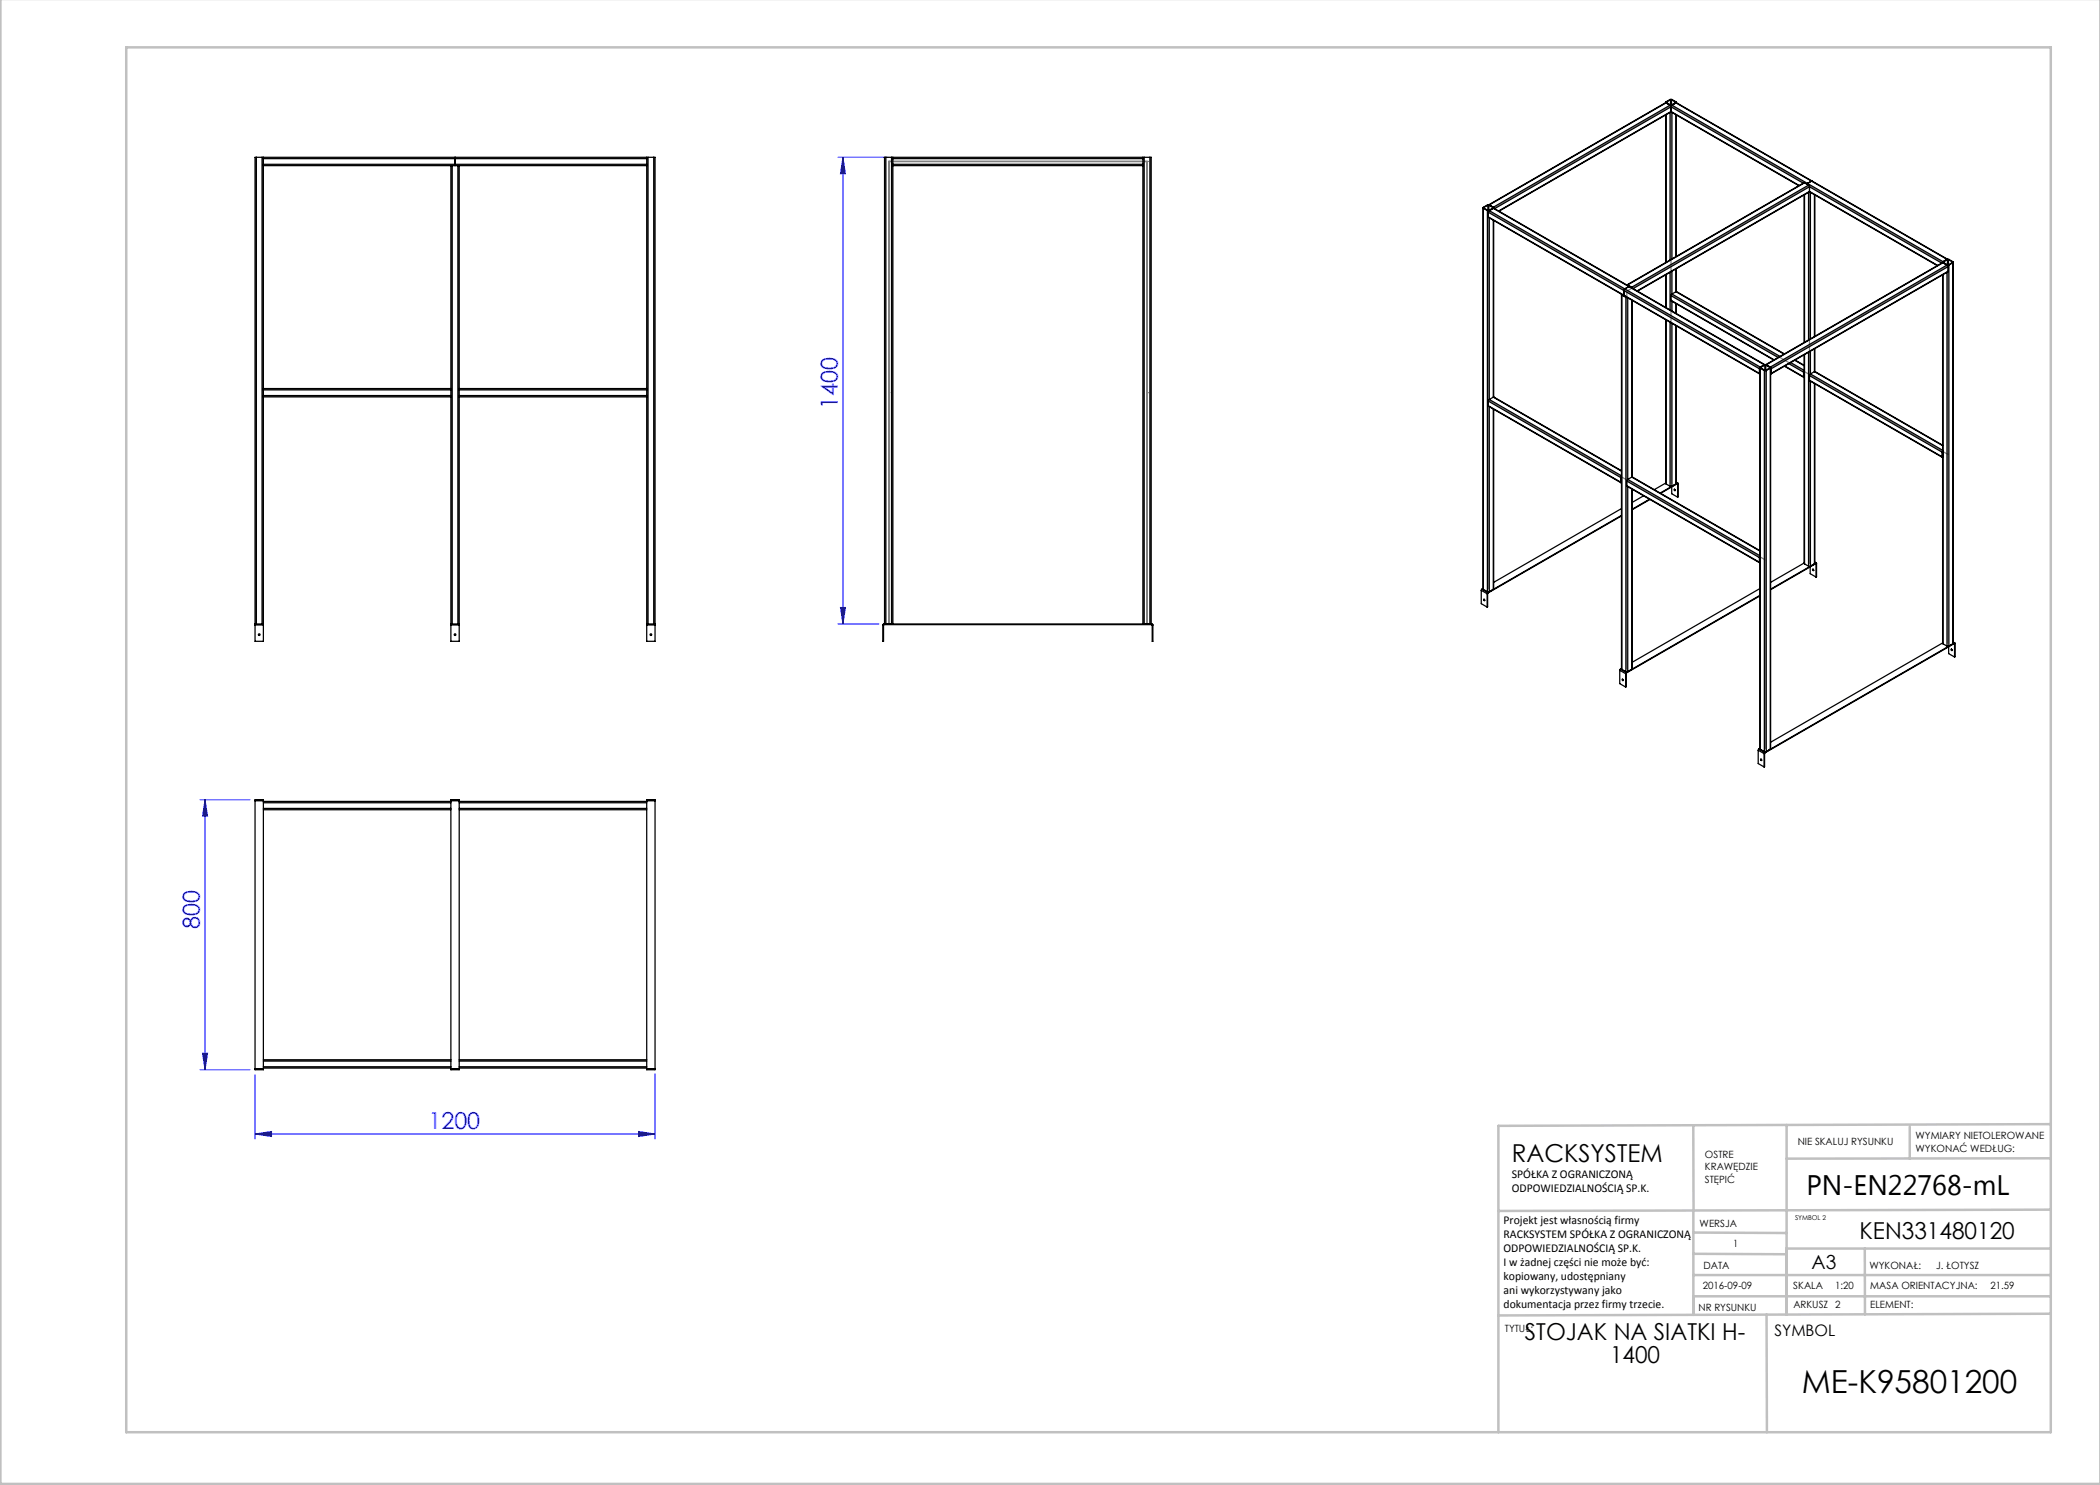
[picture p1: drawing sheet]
<svg xmlns="http://www.w3.org/2000/svg" width="420mm" height="297mm" viewBox="0 0 420 297" stroke-linecap="round" stroke-linejoin="round" font-family="sans-serif">
<g fill="none" stroke="#00f" stroke-width=".2">
<path d="M167.6 31.5h10M168.6 31.5l.5 3.3h-1zM168.6 31.5v93.3M167.6 124.8h8.2M168.1 121.5h1l-.5 3.3zM40 160h10M41 160v54M41 160l.5 3.3h-1zM40 214h10M40.5 210.6h1l-.5 3.4zM51 215v12.8M131 214.8v13"/>
<path d="M51 226.8l3.3-.5v1zM51 226.8h80M127.7 226.3l3.3 .5-3.3 .5z"/>
</g>
<g fill="none" stroke="#c0c0c0" stroke-width=".5">
<path d="M.1 -.1v296.9h419.9M25.2 9.5h385v276.9h-385zM338.7 225.2v16.9M357.3 225v37.9M382 225.4v6.3M410.1 224.8l-110.4 .4v61.2M410.1 231.7h-52.8M338.7 259.3h71.5M338.7 255h71.5M338.7 250.8l18.6 .1M338.7 246.5l18.6 .1M338.7 242.1v20.9"/>
<path d="M373 249.7v13.2M410.1 241.9l-110.4 .3M410.2 249.7h-52.9v13.2M353.3 262.9l.1 23.5M410.2 262.7l-110.5 .4"/>
</g>
<g fill="none" stroke="#808080" stroke-width=".25">
<path d="M177.7 32.3h.1M177.7 32.3h51.7M177.7 32.3v92.5M229.4 32.3h.1M229.4 32.3v92.5M334.2 21.1v75.6M334.2 21.1l-36.5 21.1M334.2 21.1l27.7 16M361.9 37.1l-36.5 21.1M361.9 37.1v75.6M361.9 37.1l27.7 16M297.7 42.2v75.6"/>
<path d="M297.7 42.2l27.7 16M325.4 58.2v75.6M325.4 58.2l27.7 16M334.2 58.9l55.4 32M389.6 53.1v75.6M389.6 53.1l-36.5 21.1M177.7 78.5h.1M229.4 78.5h.1M353.1 74.2v75.5M297.7 80l55.4 32"/>
</g>
<g fill="#00f">
<path d="M51 226.8l3.3-.5v1zM127.7 226.3l3.3 .5-3.3 .5z"/>
<path d="M40.5 210.6h1l-.5 3.4zM41 160l.5 3.3h-1z"/>
<path d="M168.6 31.5l.5 3.3h-1zM168.1 121.5h1l-.5 3.3z"/>
</g>
<g fill="none" stroke="#000" stroke-width=".25">
<path d="M334.1 20h.2M334.1 20l-.8 .4M334.1 20v1M334.3 20l.8 .4M334.3 20v1M51.3 31.5h-.3v93.3M51.3 31.5h1.1M51.3 31.5v93.3M52.4 31.5h.3M52.4 31.5v93.3M52.7 32.9v.2M52.7 31.5v.2"/>
<path d="M52.7 32.9h76.6M52.7 31.7h76.6M52.7 33.1h37.5M52.7 31.5h76.6M52.7 31.7v1.2M52.7 33.1v44.6M90.2 33.1h.2M90.2 33.1v44.6M90.4 33.1h1.2M90.4 33.1v91.7M91 31.5v1.6M91.6 33.1h.2"/>
<path d="M91.6 33.1v91.7M91.8 33.1h37.5M91.8 33.1v44.6M129.3 32.9v.2M129.3 31.5v.2M129.3 31.5h.3M129.3 31.7v1.2M129.3 33.1v44.6M129.6 31.5h1.1M129.6 31.5v93.3M130.7 31.5h.3v93.3M130.7 31.5v93.3"/>
<path d="M177.2 31.5h-.3v93.3M177.2 31.5h1.1M177.2 31.5v93.3M178.3 31.5h.3M178.3 31.5v93.3M178.6 31.5v.2M178.6 32.9v.2M178.6 32.9h50M178.6 31.7h50M178.6 33.1h50M178.6 31.5h50M178.6 31.7v1.2"/>
<path d="M178.6 33.1v91.7M228.6 31.5h.2M228.6 31.5v.2M228.6 32.9v.2M228.6 31.7v1.2M228.6 33.1v91.7M228.8 31.5h1.2M228.8 31.5v93.3M230 31.5h.2v93.3M230 31.5v93.3M333.1 20.5v.1M333.1 23v29.5"/>
<path d="M333.2 20.6l-35.4 20.4M333.2 20.6v-.2l1-.5 1 .5v.2M333.2 20.6l-35.3 20.4M333.2 20.6l.8 .4M333.2 23v29.5M333.3 20.4v.1M333.3 20.5l.8 .5M334 21l.2 .4M334 21h.4M334 21l-35.3 20.5M334 22.5v29.5M334.1 21h.2"/>
<path d="M334.2 22.3l-34.4 19.9M334.2 22.3l25.6 14.8M334.2 21.4v.9M334.2 21.4l-35.3 20.3M334.2 22.3l-34.5 19.9M334.2 21.4l26.4 15.2M334.4 21l-.2 .4M334.4 21l54.2 31.3M334.4 22.5v29.3M335.1 20.4v.1M335.1 20.5l-.8 .5M335.2 20.6l54.3 31.2"/>
<path d="M335.2 20.6l54.2 31.3M335.2 20.6l-.8 .4M335.2 23v28.3M335.3 20.5v.1M335.3 23v28.3M360.8 39v29.5M360.9 36.6l-35.5 20.4M360.9 36.6l.8 .4M360.9 36.6l-35.3 20.4M360.9 38.9v29.6M361.7 37l.2 .4M361.7 37l-35.3 20.4"/>
<path d="M361.7 38.5v29.5M361.8 38.4h.2M361.9 38.4l25.6 14.7M361.9 38.3l-34.4 19.9M361.9 37.4v.9M361.9 37.4l26.4 15.2M361.9 38.3l25.6 14.8M361.9 37.4l-35.3 20.3M361.9 38.3l-34.5 19.9M362.1 38.5v29.3M362.4 36.2l-1 .6M362.9 38.9v28.4"/>
<path d="M363 39v28.3M296.6 41.6l.1 76.3M296.7 41.7l.8 .4M296.7 41.7v76.2M296.8 41.5v.1M296.8 41.6l.8 .5M297.5 42.1h.4M297.5 42.1v76.2M297.6 41h.2M297.6 42.1h.2M297.6 41l-.8 .5M297.6 41v1.1"/>
<path d="M297.7 43.4l54.2 31.4M297.7 42.5l54.2 31.3M297.7 43.4l54.2 31.3M297.7 42.5v.9M297.8 41l.8 .5M297.8 41v1.1M297.9 42.1l-.2 .4M297.9 41h-.4l-.8 .5v.2M297.9 42.1l54.2 31.3M297.9 41l.8 .5M297.9 43.6v36.3M298.6 41.5v.1"/>
<path d="M298.6 41.6l-.8 .5M298.7 41.5l.1 .2M298.7 41.7l54.3 31.2M298.7 41.5v.2M298.7 41.7l27.1 15.6M298.7 41.7l-.8 .4M298.7 44v35.4M298.7 41.6h.1M298.7 44.1v35.3M324.3 58.9l.1 75M324.3 58.9l.1 .1M324.4 59l.8 .5"/>
<path d="M324.4 59v74.9M324.4 58.9l.1 .1M324.5 58.9v.1M325.2 59.5h.3M325.2 59.5v74.8M325.3 59.4h.1M325.5 57.1h.1M325.6 57h-.2M325.6 57l.8 .4M325.6 57.1h-.1M325.6 59.6v36.3M325.8 57.3l-1 .6v1.3"/>
<path d="M325.8 57.3l27.1 15.7M325.9 57.3h-.1M326.4 57.4l.1 .3M326.4 57.5v.1M326.4 57.5l-.1 .1M333.1 55v6.5M333.2 54.9v6.6M334 54.5v7.5M334.2 59.1v1M334.2 59.1l21.4 12.4M334.4 58.8l-.2 .3M334.4 54.3v4.5"/>
<path d="M334.4 58.8l21.6 12.5M335.2 58.3l21.7 12.5M335.2 58.3l-.8 .5M335.2 53.8v4.5M335.2 58.3l21.6 12.5M335.3 53.7v4.6M388.5 52.5l.1 .1M388.5 52.5l-35.3 20.4M388.5 55l.1 73.8M388.5 52.4v.1M388.6 52.3l-.2 .3M388.6 52.3v.3"/>
<path d="M388.6 52.6l.8 .4M388.6 52.6l-35.4 20.4M388.6 54.9v73.9M388.7 52.4v.1M388.7 52.5l.8 .5M389.4 51.9h.4l.8 .5v.2M389.4 53h.4M389.4 53l.2 .3M389.4 51.9l-.8 .4M389.4 53l-35.4 20.4M389.4 54.5v74.7M389.5 51.9h.2"/>
<path d="M389.5 53h.2M389.5 51.9l-.8 .5M389.5 51.9v1.1M389.6 54.3l-35.4 20.5M389.6 53.3l-35.4 20.5M389.6 54.3l-35.4 20.4M389.6 53.3v1M389.7 51.9l.8 .5M389.7 51.9v1.1M389.8 53v76.2M390.5 52.4v.1M390.5 52.5l-.8 .5"/>
<path d="M390.6 52.6l-.8 .4M390.6 52.6v76.2M390.7 52.4l-.1 76.4M52.7 79.1v.3M52.7 77.7v.3M52.7 78v1.1M52.7 79.4v45.4M52.7 78h37.5M52.7 79.1h37.5M52.7 79.4h37.5M52.7 77.7h37.5M90.2 79.1v.3"/>
<path d="M90.2 77.7v.3M90.2 78v1.1M90.2 79.4v45.4M91.8 79.1v.3M91.8 77.7v.3M91.8 78h37.5M91.8 79.1h37.5M91.8 79.4h37.5M91.8 77.7h37.5M91.8 78v1.1M91.8 79.4v45.4M129.3 79.1v.3"/>
<path d="M129.3 77.7v.3M129.3 78v1.1M129.3 79.4v45.4M297.9 79.9l-.2 .3M297.9 79.9l26.4 15.3M298.7 79.4l25.6 14.7M298.7 79.4l-.8 .5M298.7 79.4l25.6 14.8M326.4 60v35.4M326.4 60.1v35.3M333.1 63.9l.1 32.9M333.2 64v32.8"/>
<path d="M334 64.5v32.8M334.2 60.1l20.5 11.9M334.2 60.1l20.6 11.9M334.4 60.3v1.9M334.4 64.7v32.6M335.2 60.7v2M335.2 65.1v31.7M335.3 65.2l-.1 31.6M335.3 60.8v1.9M351.9 74.7l.1 .1M351.9 73.8v.9M352 74.6v.1"/>
<path d="M352 73.7v.9M352 74.6h.1M352 73.7h.1M352 73.6v.1M352 73.5l.1 76.4M352.1 73.4l-.2 .4M352.1 73.4v.2M352.1 73.6l.8 .5M352.1 73.6v76.3M352.2 73.5v.1M352.2 73.6l.8 .5M352.9 74.1h.3"/>
<path d="M352.9 73h.3M352.9 73l-.8 .4M352.9 74.1v76.2M353 73h.2M353 74.1h.2M353 73l-.8 .5M353 73v1.1M353.2 73l.8 .5M353.2 73v1.1M353.2 74.1v76.2M353.2 73l.8 .4M354 73.5v.1"/>
<path d="M354 73.6l-.8 .5M354 73.4v.2M354 73.4l.2 .4M354 73.6v76.3M354.1 73.5l-.1 76.4M354.1 74.6v.1M354.1 73.6v.1M354.1 73.7h.1M354.2 74.7l-.1 .1M354.2 73.8v.9M356.9 73.2l3.9 2.3M357 73.2l3.7 2.2"/>
<path d="M357.8 72.7l2.9 1.7M358.1 72.5l2.7 1.6M358.9 72.1l1.9 1M359 72l1.8 1.1M360.7 75.4l.1 .1M360.7 74.4v1M360.8 75.3v.1M360.8 74.4v.9M360.8 75.3h.1M360.8 74.4h.1M360.8 74.2l-.1 .2M360.8 74.3v.1"/>
<path d="M360.8 71l.1 41.8M360.9 70.9v41.9M361.7 70.5v42.7M361.9 76l26.6 15.5M361.9 75.1l26.5 15.3M361.9 76l26.5 15.4M361.9 75.1v.9M362.1 74.8l-.2 .3M362.1 74.8l26.4 15.3M362.1 70.2v4.6M362.1 76.2v37M362.9 74.3l25.6 14.7"/>
<path d="M362.9 74.3l-.8 .5M362.9 74.3l25.6 14.8M362.9 69.8v4.5M362.9 76.7v36.1M363 76.8l-.1 36M363 69.7v4.6M297.7 81.1l26.5 15.5M297.7 80.2v.9M297.7 80.2l26.5 15.3M297.7 81.1l26.5 15.4M297.9 81.3v37M298.7 81.8v36.1"/>
<path d="M298.7 81.9v36M324.2 96.5l.1 .1M324.2 95.5v1M324.3 96.4v.1M324.3 96.4h.1M324.3 95.5h.1M324.3 95.3l-.1 .2M324.3 95.4v.1M325.4 97.1l26.5 15.5M325.4 96.2l26.5 15.3M325.4 97.1l26.5 15.3M325.4 96.2v.9"/>
<path d="M325.6 95.9l-.2 .3M325.6 95.9l26.4 15.2M325.6 97.3v37M326.4 95.4l25.6 14.7M326.4 95.4l-.8 .5M326.4 95.4l25.6 14.8M326.4 97.8v36.1M328.7 99.2l-2.3 1.3M329.9 99.8l-3.5 2M330 99.9l-3.6 2.1M333.1 96.6l-2.2 1.3M333.2 96.8l.8 .5"/>
<path d="M334 97.3h.4M334.3 97.4v1.3l1.2 .7M334.8 97.9l.2 .2zM334.9 97.9l.1 .2M335 98.1h.1M335.2 96.8l-.8 .5M335.3 96.4l.3 .2M335.3 96.5l.2 .1M335.5 96.6l.1 .1M335.5 96.7v.1M335.5 96.6v.1M335.5 96.6l-3.5 2"/>
<path d="M335.5 96.8v2.6M335.6 96.7l-3.5 2M335.6 96.7l-.1 2.7M388.4 91.4l.1 .1M388.4 90.4v1M388.5 91.3v.1M388.5 91.3h.1M388.5 90.2l-.1 .2M388.5 90.3v.1M296.3 118.1l1.1 .7M296.3 118.1v2.6l1.1 .7M296.4 117.8l-.1 .3"/>
<path d="M296.4 117.8l1.2 .7M296.6 117.7l-.2 .1M296.7 117.9l.8 .4M296.8 119.8l.2 .3M297.4 118.8v2.6M297.5 118.3h.4M297.5 118.7l-.1 2.7M297.5 118.7l-.1 .1M297.6 118.5l-.2 .3M297.6 118.6l-.1 .1M297.6 118.5v.1M298.7 117.9l-.8 .4"/>
<path d="M324.3 103.2l-26.7 15.4M324.3 103.1l-26.7 15.4M324.3 101.7l-25.6 14.8M351.9 112.4l.1 .2M351.9 111.5v.9M352 112.4h.1M352 111.5v.9M352 111.5h.1M352 111.3l-.1 .2M352 111.4v.1M352 119.2l-26.7 15.4M352 119.1l-26.7 15.4"/>
<path d="M352 117.7l-25.6 14.8M360.8 112.6l-6.7 3.9M360.9 112.8l.8 .4M361.7 113.2h.4M362 113.4v1.3l1.2 .7M362.5 113.8l.2 .3zM362.6 113.8l.1 .3M362.9 112.8l-.8 .4M363 112.4l.3 .2M363 112.5l.2 .1M363.2 112.6l.1 .1M363.2 112.7h.1"/>
<path d="M363.2 112.7l-9.1 5.2M363.2 112.6v.1M363.2 112.6l-9.1 5.2M363.2 112.7v2.7M363.3 112.7h-.1M363.3 112.7l-.1 2.7M51 124.8v.2M51 125v3.3h1.7v-3.3M51 125h1.7M51 124.8h1.7M52.7 124.8v.2M90.2 124.8v.2"/>
<path d="M90.2 125v3.3h1.6v-3.3M90.2 125h1.6M90.2 124.8h1.6M91.8 124.8v.2M129.3 124.8v.2M129.3 125v3.3h1.7v-3.3M129.3 125h1.7M129.3 124.8h1.7M131 124.8v.2M176.6 125h.1M176.6 125v3.3h.1v-3.3M176.8 124.8l-.2 .2"/>
<path d="M176.8 124.9l-.1 .1M176.8 124.8h53.6M176.8 124.8v.1M176.8 124.9h53.6M230.4 124.8l.2 .2M230.4 124.9v.1M230.4 124.8v.1M230.4 125h.2M230.4 125v3.3h.2v-3.3M323.9 134.1l1.2 .6M323.9 134.1v2.6l1.2 .7M324.1 133.8l-.2 .3"/>
<path d="M324.1 133.8l1.2 .7M324.3 133.7l-.2 .1M324.4 133.9l.8 .4M324.5 135.8l.2 .3M325.1 134.7v2.7M325.2 134.3h.4M325.2 134.7h-.1M325.2 134.7l-.1 2.7M325.3 134.5l-.2 .2M325.3 134.6l-.1 .1M325.3 134.5v.1M326.4 133.9l-.8 .4"/>
<path d="M388.5 128.6l-34.4 19.8M388.6 128.8l.8 .4M389.4 129.2h.4M389.7 129.4v1.3l1.2 .7M390.2 129.8l.2 .3zM390.3 129.8l.1 .3M390.6 128.8l-.8 .4M390.7 128.4l.3 .2M390.7 128.5l.2 .1M390.9 128.6l.1 .1M390.9 128.7h.1M390.9 128.6v.1"/>
<path d="M390.9 128.7l-37.9 21.9M390.9 128.6l-37.9 21.9M390.9 128.7v2.7M391 128.7h-.1M391 128.7l-.1 2.7M351.6 150v2.7l1.2 .7M351.6 150l1.2 .7M351.8 149.8l-.2 .2M351.8 149.8l1.2 .7M352 149.7l-.2 .1M352.1 149.9l.8 .4M352.2 151.8l.1 .3"/>
<path d="M352.8 150.7v2.7M352.9 150.3h.3M352.9 150.7h-.1M352.9 150.7l-.1 2.7M353 150.5l-.2 .2M353 150.6l-.1 .1M353 150.5v.1M354 149.9l-.8 .4M51 160.1v.1M51 160.1v-.1h1.7v.1M51 160.2v53.6M51 160.1h1.7"/>
<path d="M51 160.2h1.7M52.7 160.1v.1M52.7 160.2v53.6M52.7 161.7h37.5M52.7 162h37.5M52.7 160.6h37.5M52.7 160.3h37.5M90.2 160.1v.1M90.2 160.1v-.1h1.6v.1M90.2 160.2v53.6M90.2 160.1h1.6M90.2 160.2h1.6"/>
<path d="M91.8 160.1v.1M91.8 160.2v53.6M91.8 161.7h37.5M91.8 162h37.5M91.8 160.6h37.5M91.8 160.3h37.5M129.3 160.1v.1M129.3 160.1v-.1h1.7v.1M129.3 160.2v53.6M129.3 160.1h1.7M129.3 160.2h1.7M131 160.1v.1"/>
<path d="M131 160.2v53.6M51 213.8h.1M51 213.8v.2h1.7v-.2M51 213.8h1.7M52.7 213.8h.1M52.7 213.4h37.5M52.7 213.6h37.5M52.7 212.2h37.5M52.7 212h37.5M90.2 213.8h.1M90.2 213.8v.2h1.6v-.2M90.2 213.8h1.6"/>
<path d="M91.8 213.8h.1M91.8 213.4h37.5M91.8 213.6h37.5M91.8 212.2h37.5M91.8 212h37.5M129.3 213.8h.1M129.3 213.8v.2h1.7v-.2M129.3 213.8h1.7M131 213.8h.1"/>
<circle cx="296.8" cy="120" r=".15"/>
<circle cx="51.8" cy="126.9" r=".17"/>
<circle cx="91" cy="126.9" r=".17"/>
<circle cx="130.2" cy="126.9" r=".17"/>
<circle cx="324.5" cy="136" r=".15"/>
<circle cx="352.2" cy="152" r=".15"/>
</g>
<text font-size="6.3" x="360.4" y="278.5">ME-K95801200</text>
<text font-size="5.6" x="361.3" y="239.1">PN-EN22768-mL</text>
<text font-size="4.9" x="302.4" y="232.4">RACKSYSTEM</text>
<g font-size="4.7" fill="#00f">
<text x="167.6" y="81.8" transform="rotate(-90 167.6 81.8)">1400</text>
<text x="40" y="185.9" transform="rotate(-90 40 185.9)">800</text>
<text x="85.7" y="225.8">1200</text>
</g>
<g font-size="4.7">
<text x="371.9" y="247.8">KEN331480120</text>
<text x="305" y="268.1">STOJAK NA SIATKI H-</text>
<text x="322" y="272.6">1400</text>
</g>
<text font-size="3.9" x="362.3" y="253.8">A3</text>
<text font-size="3.2" x="354.9" y="267.2">SYMBOL</text>
<g font-size="2.4">
<text x="302.4" y="235.6">SPÓŁKA Z OGRANICZONĄ</text>
<text x="302.4" y="238.4">ODPOWIEDZIALNOŚCIĄ SP.K.</text>
<text x="300.7" y="244.7">Projekt jest własnością firmy</text>
<text x="300.7" y="247.5">RACKSYSTEM SPÓŁKA Z OGRANICZONĄ</text>
<text x="300.7" y="250.3">ODPOWIEDZIALNOŚCIĄ SP.K.</text>
<text x="300.7" y="253.1">I w żadnej części nie może być:</text>
<text x="300.7" y="256">kopiowany, udostępniany</text>
<text x="300.7" y="258.8">ani wykorzystywany jako</text>
<text x="300.7" y="261.6">dokumentacja przez firmy trzecie.</text>
</g>
<g font-size="2">
<text x="383.1" y="227.9">WYMIARY NIETOLEROWANE</text>
<text x="341" y="231.6">OSTRE</text>
<text x="359.5" y="228.9">NIE SKALUJ RYSUNKU</text>
<text x="383.1" y="230.4">WYKONAĆ WEDŁUG:</text>
<text x="341" y="234.1">KRAWĘDZIE</text>
<text x="341" y="236.6">STĘPIĆ</text>
<text x="339.9" y="245.4">WERSJA</text>
<text x="346.6" y="249.5">1</text>
<text x="340.6" y="257.7">2016-09-09</text>
<text x="340.7" y="253.8">DATA</text>
<text x="358.7" y="257.7">SKALA</text>
<text x="367" y="257.7">1:20</text>
<text x="373.9" y="253.8">WYKONAŁ:</text>
<text x="374.1" y="257.7">MASA ORIENTACYJNA:</text>
<text x="387.2" y="253.8">J. ŁOTYSZ</text>
<text x="398.1" y="257.7">21.59</text>
<text x="339.7" y="262.3">NR RYSUNKU</text>
<text x="358.7" y="261.7">ARKUSZ 2</text>
<text x="374.1" y="261.7">ELEMENT:</text>
<text x="301" y="266.4">TYTUŁ:</text>
</g>
<text font-size="1.3" x="359" y="244">SYMBOL 2</text>
</svg>
